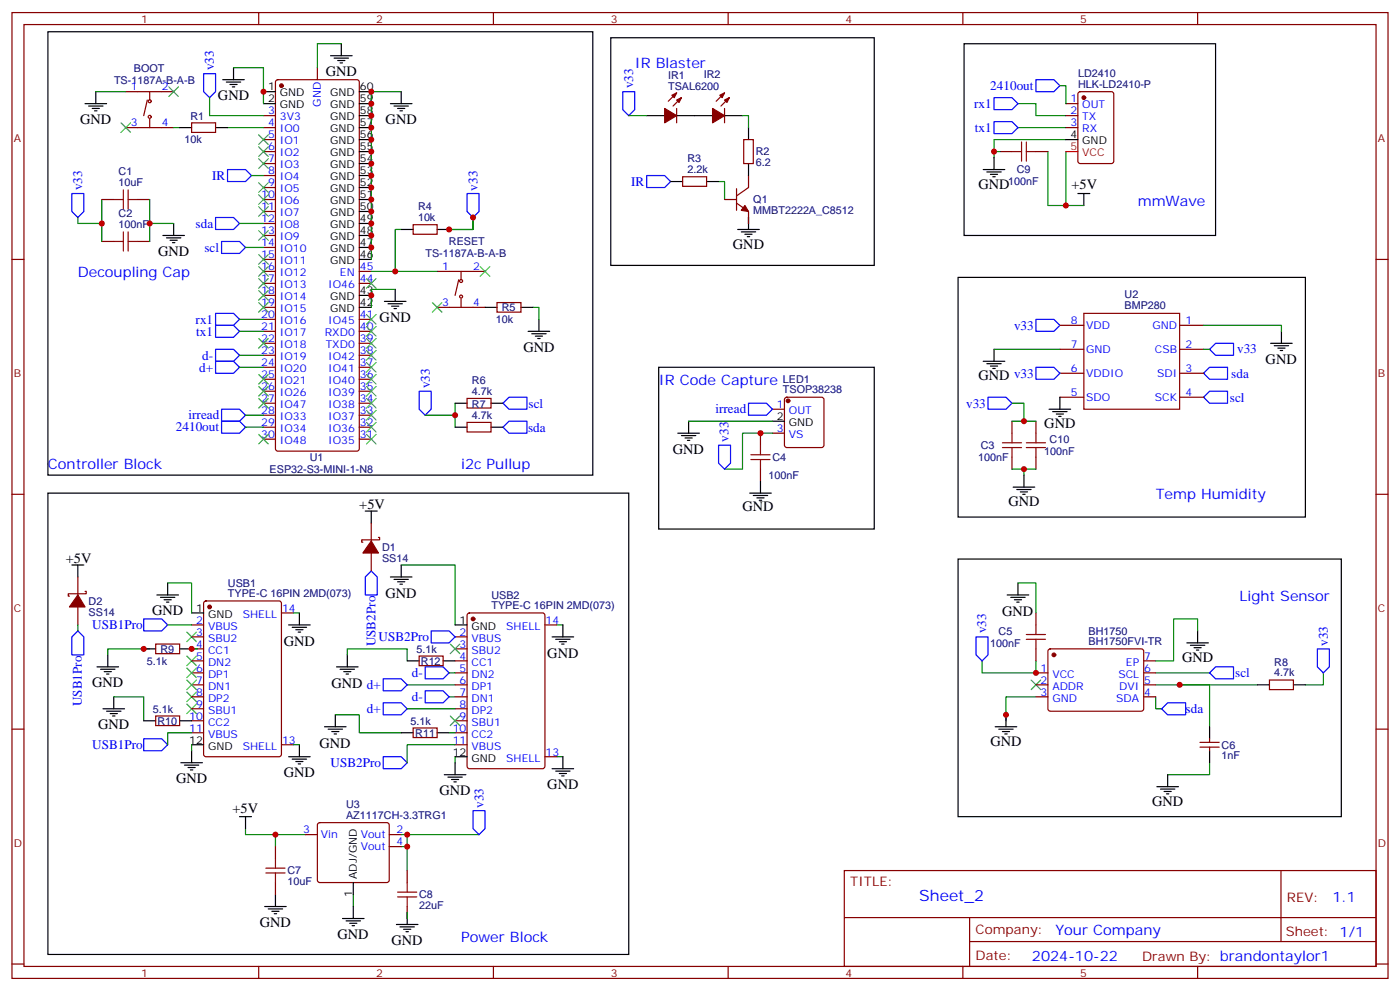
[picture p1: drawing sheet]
<svg xmlns="http://www.w3.org/2000/svg" width="412mm" height="292mm" viewBox="0 0 412 292" stroke-linecap="round" stroke-linejoin="round" font-family="sans-serif">
<g fill="none" stroke="#870000" stroke-width=".35">
<path d="M3.5 3.7h405.4v284.3h-405.4zM7.1 7.2h398.2v277.3h-398.2zM76.2 3.7v3.5M93.5 19.9v3.6M145.3 3.7v3.5M214.5 3.7v3.5M283.6 3.7v3.5M352.8 3.7v3.5M37 37.6h14.2M37 27h14.2M43.4 29.5l-1.1 4.5M44.1 27v2.5"/>
<path d="M44.1 35.1v2.5M56.4 36.2h7.1v2.8h-7.1zM77.6 34h3.5M77.6 37.6h3.5M81.4 23.7l.4-.2h23.3l.7 .4v108.2l-.2 .5-.5 .2h-23.3l-.5-.2-.2-.5v-107.9zM199.3 27.3l-2.5 2.5M199.3 31.9v4.3M200.7 28.8l-2.4 2.4M213.4 27.3l-2.4 2.5M213.4 31.9v4.3M214.8 28.8l-2.4 2.4M314 34h3.5"/>
<path d="M314 37.6h3.5M314 30.5h3.5M317.7 27.2l.5-.2h9.2l.6 .4 .1 20-.5 .7-9.4 .1-.6-.5-.1-20zM30 58.7h3.5M40.6 58.7h3.5M77.6 41.1h3.5M77.6 44.6h3.5M77.6 48.2h3.5M77.6 51.7h3.5M77.6 55.2h3.5M77.6 58.7h3.5M201.1 52h7v2.9h-7z"/>
<path d="M213.4 58.7h3.6M217 59.8l3.5 2.5v3.5M217 55.6v6.3M219.1 41.1h2.8v7.1h-2.8zM220.5 51.7v3.5l-3.5 2.5M294.6 44.6h3.5M305.2 44.6h3.5M3.5 76.4h3.6M30 71.1h3.5M40.6 71.1h3.5M77.6 76.4h3.5M77.6 62.3h3.5"/>
<path d="M77.6 65.8h3.5M77.6 69.3h3.5M77.6 72.8h3.5M77.6 79.9h3.5M105.8 79.9h3.6M121.7 66.1h7.1v2.9h-7.1zM128.8 79.9h14.1M135.8 79.9v2.5M405.3 76.4h3.6M77.6 83.4h3.5M77.6 87h3.5M77.6 90.5h3.5"/>
<path d="M77.6 94h3.5M77.6 97.5h3.5M105.8 83.4h3.6M105.8 94h3.6M105.8 97.5h3.6M128.8 90.5h14.1M135.1 82.4l-1 4.6M135.8 88v2.5M146.4 89.1h7.1v2.8h-7.1zM312.2 95.8h7.1M319.3 92.3h28.2v28.2h-28.2zM347.5 95.8h7"/>
<path d="M77.6 101.1h3.5M77.6 104.6h3.5M77.6 108.1h3.5M77.6 111.7h3.5M77.6 115.2h3.5M77.6 118.7h3.5M105.8 101.1h3.6M105.8 104.6h3.6M105.8 108.1h3.6M105.8 111.7h3.6M105.8 115.2h3.6M105.8 118.7h3.6"/>
<path d="M137.6 117.3h7v2.8h-7zM231.3 117.2l.5-.3h10.2l.5 .3 .2 .5v13.4l-.2 .5-.5 .2h-10.2l-.5-.3-.2-.4v-13.4zM312.2 102.8h7.1M312.2 109.9h7.1M312.2 116.9h7.1M347.5 102.8h7M347.5 109.9h7M347.5 116.9h7M77.6 122.2h3.5M77.6 125.8h3.5M77.6 129.3h3.5M105.8 122.2h3.6"/>
<path d="M105.8 125.8h3.6M105.8 129.3h3.6M137.6 124.4h7v2.8h-7zM224 127.5v3.6M224 138.1v3.5M227.5 120.5h3.6M227.5 127.5h3.6M298.1 124v3.5M298.1 134.6v3.5M305.2 124v3.5M305.2 134.6v3.5M3.5 145.5h3.6"/>
<path d="M109.4 154v5.3M111.5 158.2h.3v.7h-5.3v.7h.4M405.3 145.5h3.6M22.9 169.9v5.3M22.9 178.7v5.3M25 174.1h.4v.7h-5.3v.7h.4M60.2 177.1l.5-.2h21.5l.6 .4 .1 44.8-.5 .6-21.7 .1-.7-.5v-44.7zM109.4 162.8v5.3M45.9 189.6h7v2.8h-7zM56.4 198.1h3.6M56.4 194.6h3.6M56.4 184h3.6"/>
<path d="M56.4 187.5h3.6M56.4 191h3.6M82.9 180.4h3.5M123.5 193.1h7v2.9h-7zM134.1 198.1h3.5M134.1 194.6h3.5M134.1 187.5h3.5M134.1 191h3.5M137.8 180.7l.5-.3h21.5l.7 .5v44.7l-.4 .7h-21.8l-.7-.5v-44.6zM160.5 184h3.5M305.2 198.1h3.5M305.2 180.4v3.6"/>
<path d="M305.2 191v3.6M308.9 191.2l.5-.2 27.1 .1 .4 .6-.1 17.2-.6 .5-27.1-.1-.4-.6v-17zM336.9 198.1h3.5M336.9 194.6h3.5M3.5 214.7h3.6M45.9 210.8h7v2.8h-7zM56.4 201.6h3.6M56.4 205.1h3.6M56.4 208.7h3.6M56.4 212.2h3.6M56.4 215.7h3.6M82.9 219.3h3.5"/>
<path d="M121.7 214.3h7.1v2.8h-7.1zM134.1 201.6h3.5M134.1 205.1h3.5M134.1 208.7h3.5M134.1 212.2h3.5M134.1 215.7h3.5M134.1 219.3h3.5M305.2 201.6h3.5M305.2 205.1h3.5M336.9 201.6h3.5M336.9 205.1h3.5M353.5 220h5.6"/>
<path d="M353.5 218.5h5.6M356.3 217.5v1M356.3 220v1M373.9 200.2h7.1v2.8h-7.1zM405.3 214.7h3.6M160.5 222.8h3.5M81.1 249.2v3.6M81.1 259.8v3.5M90 245.7h3.5M93.7 242.4l.5-.2h19.7l.5 .2 .3 .5v16.2l-.3 .5-.5 .2h-19.7l-.5-.2-.2-.5v-16.2zM114.7 245.7h3.5M114.7 249.2h3.5"/>
<path d="M119.9 256.3v3.5M248.7 256.3h156.6v28.2h-156.6zM377.3 256.3v20.9M119.9 266.9v3.5M248.7 270.1h156.5M285.6 277.2h119.6M285.6 270.1v14.2M3.5 283.8h3.6M76.2 284.5v3.5M145.3 284.5v3.5M214.5 284.5v3.5M283.6 284.5v3.5"/>
<path d="M352.8 284.5v3.5M405.3 283.8h3.6"/>
<circle cx="44.1" cy="29.8" r=".44"/>
<circle cx="44.1" cy="34.4" r=".44"/>
<circle cx="135.8" cy="87.3" r=".44"/>
<circle cx="135.8" cy="82.7" r=".44"/>
</g>
<g fill="#870000" stroke="#870000" stroke-width=".35">
<path d="M209.9 31.9l3.5 2.1-3.5 2.2z"/>
<path d="M213.4 29.5l1.4-.7-.7 1.4z"/>
<path d="M212 28l1.4-.7-.7 1.5z"/>
<path d="M195.8 31.9l3.5 2.1-3.5 2.2z"/>
<path d="M199.3 29.5l1.4-.7-.7 1.4z"/>
<path d="M197.9 28l1.4-.7-.7 1.5z"/>
<path d="M219.4 60.5l1.1 1.8-2.1-.4z"/>
<path d="M22.9 175.2l2.1 3.5h-4.5z"/>
<path d="M109.4 159.3l2.1 3.5h-4.6z"/>
<circle cx="82.9" cy="25.2" r=".53"/>
<circle cx="319.3" cy="28.8" r=".53"/>
<circle cx="310.4" cy="192.8" r=".53"/>
<circle cx="61.7" cy="178.7" r=".53"/>
<circle cx="139.3" cy="182.2" r=".53"/>
<circle cx="232.1" cy="118" r=".53"/>
</g>
<g fill="none" stroke="#000" stroke-width=".35">
<path d="M14.1 9.3h160.5v130.6h-160.5zM68.8 19.9v3.6M97.4 16.4h6.3M98.4 17.1h4.3M99.5 17.8h2.1M100.2 18.5h.7M100.5 12.9v3.5M179.9 11.1h77.6v67h-77.6zM284 12.9h74.1v56.4h-74.1zM25 30.5h6.4M26.1 31.2h4.2M27.2 31.9h2.1"/>
<path d="M27.9 32.6h.7M28.2 27v3.5M52.9 37.6h3.5M63.5 37.6h3.5M65.6 23.5h6.4M66.7 24.2h4.2M67.7 24.9h2.1M68.4 25.6h.7M77.6 27h3.5M77.6 30.5h3.5M105.8 27h3.6M105.8 30.5h3.6"/>
<path d="M105.8 37.6h3.6M105.8 34h3.6M115 30.5h6.4M116.1 31.2h4.2M117.1 31.9h2.1M117.8 32.6h.7M118.2 27v3.5M190.5 34h5.3M199.3 34h10.6M213.4 34h5.3M220.5 37.6v3.5M105.8 58.7h3.6"/>
<path d="M105.8 55.2h3.6M105.8 51.7h3.6M105.8 48.2h3.6M105.8 44.6h3.6M105.8 41.1h3.6M197.6 53.4h3.5M208.1 53.4h3.6M220.5 48.2v3.5M289.6 49.9h6.4M290.7 50.6h4.2M291.7 51.3h2.2M292.5 52h.7"/>
<path d="M292.8 46.4v3.5M314 41.1h3.5M317.5 57h3.5M319.3 57v3.5M48 69.3h6.3M49 70h4.3M50.1 70.7h2.1M50.8 71.4h.7M51.2 65.8v3.5M105.8 76.4h3.6M105.8 72.8h3.6M105.8 69.3h3.6"/>
<path d="M105.8 65.8h3.6M105.8 62.3h3.6M118.2 67.6h3.5M128.8 67.6h3.5M217.3 67.6h6.4M218.4 68.3h4.2M219.4 69h2.1M220.1 69.7h.7M220.5 64v3.6M105.8 90.5h3.6M105.8 87h3.6M113.2 88.7h6.4"/>
<path d="M114.3 89.4h4.2M115.4 90.1h2.1M116.1 90.8h.7M116.4 85.2v3.5M142.9 90.5h3.5M153.5 90.5h3.5M155.6 97.5h6.3M156.6 98.2h4.3M157.7 99h2.1M158.4 99.7h.7M158.7 94v3.5M377.5 97.5v3.6"/>
<path d="M134.1 118.7h3.5M144.6 118.7h3.6M194 108.1h63.5v47.7h-63.5zM289.6 106.4h6.4M290.7 107.1h4.2M291.7 107.8h2.2M292.5 108.5h.7M292.8 102.8v3.6M312.2 116.9v3.6M374.3 101.1h6.3M375.4 101.8h4.2M376.4 102.5h2.1"/>
<path d="M377.1 103.2h.7M134.1 125.8h3.5M144.6 125.8h3.6M199.7 127.5h6.3M200.7 128.2h4.3M201.8 128.9h2.1M202.5 129.6h.7M202.8 124v3.5M227.5 124h3.6M301.6 139.9v3.5M309 120.5h6.4M310.1 121.2h4.2"/>
<path d="M311.1 121.9h2.2M311.9 122.6h.7M14.1 145.2h171.1v135.8h-171.1zM107.6 150.5h3.5M109.4 150.5v3.5M220.8 145.2h6.4M221.9 145.9h4.2M223 146.6h2.1M223.7 147.3h.7M224 141.6v3.6M298.4 143.4h6.4M299.5 144.1h4.2"/>
<path d="M300.6 144.8h2.1M301.3 145.5h.7M21.2 166.3h3.5M22.9 166.3v3.6M46.2 175.2h6.4M47.3 175.9h4.2M48.3 176.6h2.1M49 177.3h.7M49.4 171.6v3.6M115 169.9h6.4M116.1 170.6h4.2M117.1 171.3h2.1"/>
<path d="M117.8 172h.7M118.2 166.3v3.6M282.2 164.6h112.9v75.8h-112.9zM296.7 175.2h6.3M297.7 175.9h4.3M298.8 176.6h2.1M299.5 177.3h.7M299.9 171.6v3.6M28.6 196.3h6.3M29.6 197h4.3M30.7 197.7h2.1M31.4 198.4h.7"/>
<path d="M31.7 192.8v3.5M42.3 191h3.6M52.9 191h3.5M56.4 180.4h3.6M85 184h6.4M86.1 184.7h4.2M87.1 185.4h2.2M87.8 186.1h.7M88.2 180.4v3.6M99.1 196.3h6.4M100.2 197h4.2M101.2 197.7h2.2"/>
<path d="M102 198.4h.7M102.3 192.8v3.5M119.9 194.6h3.6M130.5 194.6h3.6M134.1 184h3.5M162.6 187.5h6.4M163.7 188.2h4.2M164.7 188.9h2.2M165.5 189.6h.7M165.8 184v3.5M349.6 189.3h6.4M350.7 190h4.2"/>
<path d="M351.7 190.7h2.1M352.4 191.4h.7M352.8 185.7v3.6M30.3 208.7h6.4M31.4 209.4h4.2M32.5 210.1h2.1M33.2 210.8h.7M33.5 205.1v3.6M42.3 212.2h3.6M52.9 212.2h3.5M56.4 219.3h3.6M88.2 219.3v3.5"/>
<path d="M95.6 214h6.4M96.7 214.7h4.2M97.7 215.4h2.1M98.4 216.1h.7M98.8 210.4v3.6M118.2 215.7h3.5M128.8 215.7h3.5M293.2 214h6.3M294.2 214.7h4.2M295.3 215.4h2.1M296 216.1h.7M296.3 210.4v3.6"/>
<path d="M356.3 214v3.5M370.4 201.6h3.5M381 201.6h3.5M53.3 224.5h6.3M54.3 225.2h4.3M55.4 226h2.1M56.1 226.7h.7M56.4 221v3.5M85 222.8h6.4M86.1 223.5h4.2M87.1 224.2h2.2M87.8 224.9h.7"/>
<path d="M130.9 228.1h6.3M131.9 228.8h4.3M133 229.5h2.1M133.7 230.2h.7M134.1 222.8h3.5M134.1 224.5v3.6M162.6 226.3h6.4M163.7 227h4.2M164.7 227.7h2.2M165.5 228.4h.7M165.8 222.8v3.5M340.8 231.6h6.3"/>
<path d="M341.8 232.3h4.3M342.9 233h2.1M343.6 233.7h.7M344 228.1v3.5M356.3 221v3.5M70.6 240.4h3.5M72.3 240.4v3.5M104.1 259.8v3.5M78 266.9h6.3M79 267.6h4.3M80.1 268.3h2.1M80.8 269h.7"/>
<path d="M81.1 263.3v3.6M100.9 270.4h6.3M102 271.1h4.2M103 271.8h2.1M103.7 272.5h.7M104.1 266.9v3.5M116.8 272.2h6.3M117.8 272.9h4.3M118.9 273.6h2.1M119.6 274.3h.7M119.9 268.6v3.6"/>
</g>
<g fill="none" stroke="#008700" stroke-width=".35">
<path d="M68.8 19.9h8.8v10.6M100.5 12.9h-7v7M28.2 27h8.8M51.2 37.6h1.7M61.7 28.8v5.2h15.9M67 37.6h10.6M118.2 27h-8.8v49.4M185.2 34h5.3M218.7 34h1.8v3.6M299.9 30.5h5.3v3.5h8.8M299.9 37.6h14.1M312.2 25.2h1.8v5.3"/>
<path d="M30 58.7v7.1h-7.1v-1.8M44.1 58.7v12.4M74.1 51.7h3.5M211.7 53.4h1.7v5.3M292.8 44.6h1.8M308.7 44.6v15.9h5.3v-15.9M314 41.1h-21.2v5.3M30 65.8v5.3M44.1 65.8h7.1M70.6 65.8h7M72.3 72.8h5.3M116.4 79.9h12.4"/>
<path d="M118.2 67.6h-1.8v12.3h-7M139.3 64v3.6h-7M220.5 64v1.8M314 60.5h5.3M70.6 94h7M70.6 97.5h7M116.4 85.2h-7v5.3M157 90.5h1.7v3.5M354.5 95.8h23v1.7M70.6 104.6h7M70.6 108.1h7M134.1 118.7v7.1"/>
<path d="M292.8 102.8h19.4M298.1 118.7h3.5v5.3M354.5 102.8h1.8M72.3 122.2h5.3M72.3 125.8h5.3M125.2 122.2h8.9M202.8 124h24.7M227.5 127.5h-8.8v10.6h-5.3M298.1 124h7.1M298.1 138.1h7.1M301.6 138.1v1.8M49.4 171.6h7v8.8"/>
<path d="M118.2 166.3h15.9v17.7M299.9 171.6h5.3v8.8M22.9 184v1.7M44.1 191h-12.4v1.8M49.4 184h7M56.4 191h1.8M86.4 180.4h1.8M102.3 192.8v-1.8h17.6v3.6M132.3 198.1h1.8M164 184h1.8M289.3 194.6v3.5h15.9v-3.5M340.4 198.1h15.9"/>
<path d="M352.8 185.7v-3.5h-7.1v12.4h-5.3M389.8 198.1v3.5h-5.3M33.5 205.1h8.8v7.1M56.4 215.7h-7v3.6M56.4 219.3v1.7M86.4 219.3h1.8M98.8 210.4h7v5.3h12.4M119.9 201.6h14.2M119.9 208.7h14.2M132.3 205.1h1.8M132.3 215.7h1.8M134.1 219.3h-14.2v5.2"/>
<path d="M305.2 205.1h-8.9v7.1M340.4 205.1v3.6h1.8M340.4 201.6h30M347.5 201.6h8.8v12.4M134.1 222.8v1.7M164 222.8h1.8M356.3 224.5v3.6h-12.3M72.3 243.9v1.8h17.7M81.1 245.7v3.5M118.2 249.2h1.7v7.1M118.2 245.7h22.9M119.9 245.7v3.5"/>
<path d="M104.1 263.3v3.6M119.9 268.6v1.8"/>
</g>
<g fill="none" stroke="#00f" stroke-width=".35">
<path d="M60 21.7h3.5v5.3l-1.8 1.8-1.7-1.8zM183.4 27h3.6v5.3l-1.8 1.7-1.8-1.7zM292.8 35.8h5.3l1.8 1.8-1.8 1.7h-5.3zM292.8 28.8h5.3l1.8 1.7-1.8 1.8h-5.3zM305.2 23.5h5.2l1.8 1.7-1.8 1.8h-5.2zM21.2 57h3.5v5.3l-1.8 1.7-1.7-1.7zM67 49.9h5.3l1.8 1.8-1.8 1.7h-5.3zM137.6 57h3.5v5.3l-1.8 1.7-1.7-1.7zM190.5 51.7h5.3l1.8 1.7-1.8 1.8h-5.3zM63.5 64h5.3l1.8 1.8-1.8 1.8h-5.3zM65.3 71.1h5.3l1.7 1.7-1.7 1.8h-5.3zM63.5 95.8h5.3l1.8 1.7-1.8 1.8h-5.3z"/>
<path d="M63.5 92.3h5.3l1.8 1.7-1.8 1.8h-5.3zM305.2 94h5.2l1.8 1.8-1.8 1.7h-5.2zM63.5 106.4h5.3l1.8 1.7-1.8 1.8h-5.3zM63.5 102.8h5.3l1.8 1.8-1.8 1.8h-5.3zM123.5 115.2h3.5v5.3l-1.8 1.7-1.7-1.7zM148.2 118.7l1.7-1.8h5.3v3.6h-5.3zM220.5 118.7h5.3l1.7 1.8-1.7 1.7h-5.3zM291 116.9h5.3l1.8 1.8-1.8 1.8h-5.3zM305.2 108.1h5.2l1.8 1.8-1.8 1.8h-5.2zM354.5 116.9l1.8-1.7h5.3v3.5h-5.3zM354.5 109.9l1.8-1.8h5.3v3.6h-5.3zM358.1 101.1h5.3v3.5h-5.3l-1.8-1.8z"/>
<path d="M65.3 124h5.3l1.7 1.8-1.7 1.7h-5.3zM65.3 120.5h5.3l1.7 1.7-1.7 1.8h-5.3zM148.2 125.8l1.7-1.8h5.3v3.5h-5.3zM211.7 131.1h3.5v5.2l-1.8 1.8-1.7-1.8zM109.4 168.1l1.7 1.8v5.3h-3.5v-5.3zM21.2 187.5l1.7-1.8 1.8 1.8v5.3h-3.5zM42.3 182.2h5.3l1.8 1.8-1.8 1.7h-5.3zM112.9 199.8h5.3l1.7 1.8-1.7 1.8h-5.3zM125.2 196.3h5.3l1.8 1.8-1.8 1.7h-5.3zM127 185.7h5.3l1.8 1.8-1.8 1.8h-5.3zM287.5 187.5h3.5v5.3l-1.7 1.8-1.8-1.8zM356.3 198.1l1.8-1.8h5.3v3.5h-5.3z"/>
<path d="M388.1 191h3.5v5.3l-1.8 1.8-1.7-1.8zM42.3 217.5h5.3l1.8 1.8-1.8 1.7h-5.3zM112.9 206.9h5.3l1.7 1.8-1.7 1.7h-5.3zM125.2 203.4h5.3l1.8 1.7-1.8 1.8h-5.3zM342.2 208.7l1.8-1.8h5.2v3.5h-5.2zM112.9 222.8h5.3l1.7 1.7-1.7 1.8h-5.3zM139.3 238.7h3.6v5.2l-1.8 1.8-1.8-1.8z"/>
</g>
<path d="M314 44.6h3.5" fill="none" stroke="#f00" stroke-width=".35"/>
<g fill="none" stroke="#3c3" stroke-width=".35">
<path d="M35.6 36.2l2.9 2.8M38.5 36.2l-2.9 2.8M49.7 25.6l2.9 2.8M52.6 25.6l-2.9 2.8M76.2 39.7l2.8 2.8M79 39.7l-2.8 2.8M76.2 43.2l2.8 2.8M76.2 46.7l2.8 2.9M76.2 53.8l2.8 2.8M76.2 57.3l2.8 2.8M79 43.2l-2.8 2.8M79 46.7l-2.8 2.9"/>
<path d="M79 53.8l-2.8 2.8M79 57.3l-2.8 2.8M76.2 60.9l2.8 2.8M76.2 67.9l2.8 2.8M76.2 75l2.8 2.8M76.2 78.5l2.8 2.8M79 60.9l-2.8 2.8M79 67.9l-2.8 2.8M79 75l-2.8 2.8M79 78.5l-2.8 2.8M141.5 78.5l2.8 2.8M144.3 78.5l-2.8 2.8"/>
<path d="M76.2 85.5l2.8 2.9M76.2 82l2.8 2.8M76.2 89.1l2.8 2.8M76.2 99.7l2.8 2.8M79 85.5l-2.8 2.9M79 82l-2.8 2.8M79 89.1l-2.8 2.8M79 99.7l-2.8 2.8M107.9 92.6l2.9 2.8M107.9 82l2.9 2.8M107.9 99.7l2.9 2.8M107.9 96.1l2.9 2.9"/>
<path d="M110.8 96.1l-2.9 2.9M110.8 92.6l-2.9 2.8M110.8 82l-2.9 2.8M110.8 99.7l-2.9 2.8M127.4 89.1l2.8 2.8M130.2 89.1l-2.8 2.8M76.2 117.3l2.8 2.8M76.2 110.2l2.8 2.9M76.2 113.8l2.8 2.8M79 117.3l-2.8 2.8M79 113.8l-2.8 2.8M79 110.2l-2.8 2.9"/>
<path d="M107.9 117.3l2.9 2.8M107.9 113.8l2.9 2.8M107.9 110.2l2.9 2.9M107.9 106.7l2.9 2.8M107.9 103.2l2.9 2.8M110.8 117.3l-2.9 2.8M110.8 113.8l-2.9 2.8M110.8 110.2l-2.9 2.9M110.8 106.7l-2.9 2.8M110.8 103.2l-2.9 2.8M76.2 127.9l2.8 2.8M79 127.9l-2.8 2.8"/>
<path d="M107.9 127.9l2.9 2.8M107.9 124.4l2.9 2.8M107.9 120.8l2.9 2.8M110.8 127.9l-2.9 2.8M110.8 124.4l-2.9 2.8M110.8 120.8l-2.9 2.8M55 193.1l2.9 2.9M55 186.1l2.9 2.8M55 196.7l2.9 2.8M57.9 193.1l-2.9 2.9M57.9 186.1l-2.9 2.8M57.9 196.7l-2.9 2.8"/>
<path d="M132.6 189.6l2.9 2.8M135.5 189.6l-2.9 2.8M55 207.3l2.9 2.8M55 203.7l2.9 2.9M55 200.2l2.9 2.8M57.9 207.3l-2.9 2.8M57.9 203.7l-2.9 2.9M57.9 200.2l-2.9 2.8M132.6 210.8l2.9 2.8M135.5 210.8l-2.9 2.8M303.7 200.2l2.9 2.8M306.6 200.2l-2.9 2.8"/>
</g>
<g fill="none" stroke="#a10000" stroke-width=".35">
<path d="M33.5 58.7h2.8M36.3 55.9v5.7M37.7 58.7h2.9M37.7 55.9v5.7M298.1 44.6h2.8M300.9 41.8v5.6M302.3 44.6h2.9M302.3 41.8v5.6M33.5 71.1h2.8M36.3 68.3v5.6M37.7 68.3v5.6M37.7 71.1h2.9"/>
<path d="M221.2 133.9h5.6M221.2 135.3h5.6M224 131.1v2.8M224 135.3v2.8M295.3 130.4h5.6M295.3 131.8h5.6M298.1 127.5v2.9M298.1 131.8v2.8M302.3 130.4h5.7M302.3 131.8h5.7M305.2 127.5v2.9M305.2 131.8v2.8"/>
<path d="M302.3 188.2h5.7M302.3 186.8h5.7M305.2 184v2.8M305.2 188.2v2.8M78.3 257h5.7M78.3 255.6h5.7M81.1 252.8v2.8M81.1 257v2.8M119.9 259.8v2.8M117.1 264.1h5.7M117.1 262.6h5.7M119.9 264.1v2.8"/>
</g>
<g fill="#c00">
<circle cx="109.4" cy="72.8" r=".88"/>
<circle cx="109.4" cy="69.3" r=".88"/>
<circle cx="109.4" cy="65.8" r=".88"/>
<circle cx="109.4" cy="62.3" r=".88"/>
<circle cx="109.4" cy="58.7" r=".88"/>
<circle cx="109.4" cy="55.2" r=".88"/>
<circle cx="109.4" cy="51.7" r=".88"/>
<circle cx="109.4" cy="48.2" r=".88"/>
<circle cx="109.4" cy="44.6" r=".88"/>
<circle cx="109.4" cy="41.1" r=".88"/>
<circle cx="109.4" cy="37.6" r=".88"/>
<circle cx="109.4" cy="34" r=".88"/>
<circle cx="109.4" cy="30.5" r=".88"/>
<circle cx="109.4" cy="27" r=".88"/>
<circle cx="77.6" cy="27" r=".88"/>
<circle cx="109.4" cy="87" r=".88"/>
<circle cx="347.5" cy="201.6" r=".88"/>
<circle cx="296.3" cy="210.4" r=".88"/>
<circle cx="119.9" cy="249.2" r=".88"/>
<circle cx="81.1" cy="245.7" r=".88"/>
<circle cx="305.2" cy="198.1" r=".88"/>
<circle cx="134.1" cy="122.2" r=".88"/>
<circle cx="116.4" cy="79.9" r=".88"/>
<circle cx="292.8" cy="44.6" r=".88"/>
<circle cx="139.3" cy="64" r=".88"/>
<circle cx="314" cy="60.5" r=".88"/>
<circle cx="119.9" cy="245.7" r=".88"/>
<circle cx="30" cy="65.8" r=".88"/>
<circle cx="44.1" cy="65.8" r=".88"/>
<circle cx="132.3" cy="67.6" r=".88"/>
<circle cx="56.4" cy="191" r=".88"/>
<circle cx="42.3" cy="191" r=".88"/>
<circle cx="224" cy="127.5" r=".88"/>
<circle cx="301.6" cy="138.1" r=".88"/>
<circle cx="301.6" cy="124" r=".88"/>
</g>
<path d="M282.2 81.7h102.3v70.5h-102.3z" fill="none" stroke="#000" stroke-width=".35"/>
<text font-size="4.6" fill="#00f" x="270.8" y="265.3">Sheet_2</text>
<g font-size="4.2">
<text x="96" y="22.5">GND</text>
<text x="64.2" y="29.5">GND</text>
<text x="23.6" y="36.6">GND</text>
<text x="113.6" y="36.6">GND</text>
<text x="288.2" y="55.6">GND</text>
<text x="315.6" y="55.7">+5V</text>
<text x="46.6" y="75.4">GND</text>
<text x="215.9" y="73.2">GND</text>
<text x="111.8" y="94.8">GND</text>
<text x="154.2" y="103.6">GND</text>
<text x="372.8" y="107.2">GND</text>
<text x="288.2" y="112">GND v33</text>
<text x="307.6" y="126.1">GND</text>
<text x="198.2" y="133.7">GND</text>
<text x="105.8" y="149.8">+5V</text>
<text x="297" y="149">GND</text>
<text x="218.7" y="150.5">GND</text>
<text x="19.4" y="165.6">+5V</text>
<text x="113.5" y="176">GND</text>
<text x="44.8" y="181.2">GND</text>
<text x="295.2" y="181.3">GND</text>
<text x="83.6" y="190.1">GND</text>
<text x="161.2" y="193.6">GND</text>
<text x="348.2" y="194.9">GND</text>
<text x="27.2" y="202.3">GND</text>
<text x="97.7" y="202.5">GND d+</text>
<text x="28.9" y="214.7">GND</text>
<text x="94.1" y="220.1">GND</text>
<text x="291.7" y="219.6">GND</text>
<text x="51.9" y="230.6">GND</text>
<text x="83.6" y="228.9">GND</text>
<text x="161.2" y="232.4">GND</text>
<text x="68.5" y="239.4">+5V</text>
<text x="129.5" y="234.2">GND</text>
<text x="339.4" y="237.2">GND</text>
<text x="76.5" y="273.1">GND</text>
<text x="99.4" y="276.6">GND</text>
<text x="115.3" y="278.3">GND</text>
</g>
<g font-size="4.2" fill="#00f">
<text x="187" y="19.9">IR Blaster</text>
<text x="335.1" y="60.5">mmWave</text>
<text x="22.9" y="81.7">Decoupling Cap</text>
<text x="194" y="113.4">IR Code Capture</text>
<text x="14.1" y="138.1">Controller Block</text>
<text x="135.8" y="138.1">i2c Pullup</text>
<text x="340.4" y="146.9">Temp Humidity</text>
<text x="365.1" y="176.9">Light Sensor</text>
<text x="392.5" y="265.6">1.1</text>
<text x="310.9" y="275.1">Your Company</text>
<text x="135.8" y="277.5">Power Block</text>
<text x="304" y="282.9">2024-10-22</text>
</g>
<g font-size="3.9" fill="#00f">
<text x="63" y="20.7" transform="rotate(-90 63 20.7)">v33</text>
<text x="186.5" y="26" transform="rotate(-90 186.5 26)">v33</text>
<text x="291.7" y="26.4">2410out</text>
<text x="286.9" y="31.8">rx1</text>
<text x="287.1" y="38.8">tx1</text>
<text x="62.5" y="52.8">IR</text>
<text x="24.2" y="56" transform="rotate(-90 24.2 56)">v33</text>
<text x="140.7" y="56.1" transform="rotate(-90 140.7 56.1)">v33</text>
<text x="186" y="54.7">IR</text>
<text x="57.6" y="67.1">sda</text>
<text x="60.3" y="74.1">scl</text>
<text x="57.6" y="95.3">rx1</text>
<text x="57.8" y="98.8">tx1</text>
<text x="298.7" y="97.1">v33</text>
<text x="59.6" y="105.9">d-</text>
<text x="364.4" y="104">v33</text>
<text x="58.7" y="109.4">d+</text>
<text x="362.7" y="111.2">sda</text>
<text x="126.6" y="114.4" transform="rotate(-90 126.6 114.4)">v33</text>
<text x="362.3" y="118.2">scl</text>
<text x="55.6" y="123.5">irread</text>
<text x="155.7" y="120">scl</text>
<text x="210.8" y="121.7">irread</text>
<text x="284.6" y="120">v33</text>
<text x="51.8" y="127">2410out</text>
<text x="155.6" y="127.1">sda</text>
<text x="214.6" y="130" transform="rotate(-90 214.6 130)">v33</text>
<text x="27.2" y="185.2">USB1Pro</text>
<text x="110.6" y="190.3" transform="rotate(-90 110.6 190.3)">USB2Pro</text>
<text x="111.5" y="188.7">USB2Pro</text>
<text x="290.5" y="186.4" transform="rotate(-90 290.5 186.4)">v33</text>
<text x="391.2" y="190.2" transform="rotate(-90 391.2 190.2)">v33</text>
<text x="121.3" y="199.3">d-</text>
<text x="363.9" y="199.4">scl</text>
<text x="24.1" y="207.9" transform="rotate(-90 24.1 207.9)">USB1Pro</text>
<text x="108.1" y="209.9">d+</text>
<text x="121.3" y="206.4">d-</text>
<text x="349.3" y="210">sda</text>
<text x="27.2" y="220.5">USB1Pro</text>
<text x="97.4" y="225.8">USB2Pro</text>
<text x="142.5" y="237.8" transform="rotate(-90 142.5 237.8)">v33</text>
</g>
<g font-size="3.9" fill="#800">
<text x="250.5" y="260.9">TITLE:</text>
<text x="379.1" y="265.6">REV:</text>
<text x="287.4" y="275.1">Company:</text>
<text x="378.7" y="275.7">Sheet: 1/1</text>
<text x="287.4" y="282.8">Date:</text>
<text x="336.4" y="282.8">Drawn By: brandontaylor1</text>
</g>
<g font-size="3.2" fill="#800">
<text x="41.6" y="6.7">1</text>
<text x="110.8" y="6.7">2</text>
<text x="179.9" y="6.7">3</text>
<text x="249.1" y="6.7">4</text>
<text x="318.2" y="6.7">5</text>
<text x="4.1" y="41.8">A</text>
<text x="405.9" y="41.8">A</text>
<text x="4.1" y="110.9">B</text>
<text x="405.9" y="110.9">B</text>
<text x="4.1" y="180.1">C</text>
<text x="405.9" y="180.1">C</text>
<text x="4.1" y="249.2">D</text>
<text x="405.9" y="249.2">D</text>
<text x="41.6" y="287.5">1</text>
<text x="110.8" y="287.5">2</text>
<text x="179.9" y="287.5">3</text>
<text x="249.1" y="287.5">4</text>
<text x="318.2" y="287.5">5</text>
</g>
<g font-size="3.2" fill="#000080">
<text x="39.4" y="21.1">BOOT</text>
<text x="196.8" y="23.2">IR1</text>
<text x="207.3" y="22.8">IR2</text>
<text x="317.6" y="22.6">LD2410</text>
<text x="33.6" y="24.6">TS-1187A-B-A-B</text>
<text x="196.8" y="26.4">TSAL6200</text>
<text x="317.6" y="25.8">HLK-LD2410-P</text>
<text x="56.1" y="35.2">R1</text>
<text x="54.3" y="42.2">10k</text>
<text x="202.5" y="47.8">R3</text>
<text x="222.6" y="45.8">R2</text>
<text x="34.9" y="51.6">C1</text>
<text x="202.5" y="51">2.2k</text>
<text x="222.6" y="48.9">6.2</text>
<text x="299.5" y="51.1">C9</text>
<text x="34.9" y="54.9">10uF</text>
<text x="221.9" y="59.9">Q1</text>
<text x="297" y="54.6">100nF</text>
<text x="34.9" y="64">C2</text>
<text x="123.1" y="65.1">10k</text>
<text x="123.1" y="61.9">R4</text>
<text x="221.9" y="63.1">MMBT2222A_C8512</text>
<text x="34.9" y="67.2">100nF</text>
<text x="132.3" y="72">RESET</text>
<text x="125.3" y="75.7">TS-1187A-B-A-B</text>
<text x="331.3" y="87.9">U2</text>
<text x="146" y="95.2">10k</text>
<text x="147.8" y="91.6">R5</text>
<text x="331.3" y="91.1">BMP280</text>
<text x="139" y="113.1">R6</text>
<text x="230.6" y="112.8">LED1</text>
<text x="139" y="116.2">4.7k</text>
<text x="230.6" y="115.8">TSOP38238</text>
<text x="139" y="123.3">4.7k</text>
<text x="139" y="120.2">R7</text>
<text x="309.2" y="130.4">C10</text>
<text x="91.2" y="135.8">U1</text>
<text x="227.5" y="135.8">C4</text>
<text x="288.1" y="135.7">100nF</text>
<text x="288.9" y="132.2">C3</text>
<text x="307.5" y="134">100nF</text>
<text x="79.4" y="139.2">ESP32-S3-MINI-1-N8</text>
<text x="226.4" y="141">100nF</text>
<text x="112.5" y="165.4">SS14</text>
<text x="112.5" y="162.2">D1</text>
<text x="67.1" y="172.7">USB1</text>
<text x="26.1" y="178.1">D2</text>
<text x="67.1" y="175.9">TYPE-C 16PIN 2MD(073)</text>
<text x="144.8" y="179.4">TYPE-C 16PIN 2MD(073)</text>
<text x="144.8" y="176.2">USB2</text>
<text x="26.1" y="181.2">SS14</text>
<text x="291.7" y="190.4">100nF</text>
<text x="294.2" y="186.9">C5</text>
<text x="320.7" y="190">BH1750FVI-TR</text>
<text x="320.7" y="186.8">BH1750</text>
<text x="43.3" y="195.7">5.1k</text>
<text x="47.3" y="192.2">R9</text>
<text x="122.7" y="192.2">5.1k</text>
<text x="124" y="195.7">R12</text>
<text x="375.4" y="196">R8</text>
<text x="375.4" y="199.1">4.7k</text>
<text x="45" y="209.8">5.1k</text>
<text x="46.4" y="213.3">R10</text>
<text x="120.9" y="213.3">5.1k</text>
<text x="122.3" y="216.9">R11</text>
<text x="359.8" y="220.4">C6</text>
<text x="359.8" y="223.6">1nF</text>
<text x="102" y="237.9">U3</text>
<text x="102" y="241.1">AZ1117CH-3.3TRG1</text>
<text x="84.7" y="257.4">C7</text>
<text x="84.7" y="260.7">10uF</text>
<text x="123.5" y="267.7">22uF</text>
<text x="123.5" y="264.5">C8</text>
</g>
<g font-size="3.2" fill="#00f">
<text x="38.6" y="26.6">1</text>
<text x="47.6" y="26.6">2</text>
<text x="78.9" y="33.7">3</text>
<text x="82.4" y="35.5">3V3</text>
<text x="94.5" y="31.4" transform="rotate(-90 94.5 31.4)">GND</text>
<text x="315.3" y="30.2">1</text>
<text x="315.3" y="33.7">2</text>
<text x="318.8" y="31.9">OUT</text>
<text x="318.8" y="35.5">TX</text>
<text x="38.6" y="37.2">3</text>
<text x="47.6" y="37.2">4</text>
<text x="78.9" y="37.2">4</text>
<text x="78.9" y="40.7">5</text>
<text x="82.4" y="39">IO0</text>
<text x="315.3" y="37.2">3</text>
<text x="318.8" y="39">RX</text>
<text x="78.9" y="44.3">6</text>
<text x="78.9" y="47.8">7</text>
<text x="82.4" y="42.5">IO1</text>
<text x="82.4" y="46">IO2</text>
<text x="78.9" y="51.3">8</text>
<text x="82.4" y="49.6">IO3</text>
<text x="82.4" y="53.1">IO4</text>
<text x="76.9" y="58.4">10</text>
<text x="78.9" y="54.9">9</text>
<text x="82.4" y="56.6">IO5</text>
<text x="76.9" y="61.9">11</text>
<text x="76.9" y="65.4">12</text>
<text x="82.4" y="60.1">IO6</text>
<text x="82.4" y="63.7">IO7</text>
<text x="76.9" y="69">13</text>
<text x="82.4" y="67.2">IO8</text>
<text x="82.4" y="70.7">IO9</text>
<text x="76.9" y="72.5">14</text>
<text x="76.9" y="76">15</text>
<text x="82.4" y="74.3">IO10</text>
<text x="82.4" y="77.8">IO11</text>
<text x="76.9" y="79.6">16</text>
<text x="76.9" y="83.1">17</text>
<text x="82.4" y="81.3">IO12</text>
<text x="100.1" y="81.3">EN</text>
<text x="106" y="83.1">44</text>
<text x="106" y="79.6">45</text>
<text x="130.3" y="79.6">1</text>
<text x="139.3" y="79.6">2</text>
<text x="76.9" y="86.6">18</text>
<text x="82.4" y="84.8">IO13</text>
<text x="82.4" y="88.4">IO14</text>
<text x="96.7" y="84.8">IO46</text>
<text x="76.9" y="90.1">19</text>
<text x="76.9" y="93.7">20</text>
<text x="82.4" y="91.9">IO15</text>
<text x="82.4" y="95.4">IO16</text>
<text x="96.7" y="95.4">IO45</text>
<text x="106" y="93.7">41</text>
<text x="130.3" y="90.1">3</text>
<text x="139.3" y="90.1">4</text>
<text x="315.5" y="95.4">8</text>
<text x="349.2" y="95.4">1</text>
<text x="76.9" y="97.2">21</text>
<text x="76.9" y="100.7">22</text>
<text x="82.4" y="99">IO17</text>
<text x="95.7" y="99">RXD0</text>
<text x="106" y="100.7">39</text>
<text x="106" y="97.2">40</text>
<text x="320" y="96.8">VDD</text>
<text x="339.5" y="96.8">GND</text>
<text x="76.9" y="104.2">23</text>
<text x="76.9" y="107.8">24</text>
<text x="82.4" y="102.5">IO18</text>
<text x="82.4" y="106">IO19</text>
<text x="95.9" y="102.5">TXD0</text>
<text x="96.7" y="106">IO42</text>
<text x="106" y="107.8">37</text>
<text x="106" y="104.2">38</text>
<text x="315.5" y="102.5">7</text>
<text x="320" y="103.9">GND</text>
<text x="340.2" y="103.9">CSB</text>
<text x="349.2" y="102.5">2</text>
<text x="76.9" y="111.3">25</text>
<text x="82.4" y="109.5">IO20</text>
<text x="82.4" y="113.1">IO21</text>
<text x="96.7" y="113.1">IO40</text>
<text x="96.7" y="109.5">IO41</text>
<text x="106" y="111.3">36</text>
<text x="315.5" y="109.5">6</text>
<text x="320" y="110.9">VDDIO</text>
<text x="340.8" y="110.9">SDI</text>
<text x="349.2" y="109.5">3</text>
<text x="76.9" y="114.8">26</text>
<text x="76.9" y="118.4">27</text>
<text x="82.4" y="116.6">IO26</text>
<text x="96.7" y="116.6">IO39</text>
<text x="106" y="118.4">34</text>
<text x="106" y="114.8">35</text>
<text x="315.5" y="116.6">5</text>
<text x="320" y="118">SDO</text>
<text x="340.2" y="118">SCK</text>
<text x="349.2" y="116.6">4</text>
<text x="76.9" y="121.9">28</text>
<text x="76.9" y="125.4">29</text>
<text x="82.4" y="120.1">IO47</text>
<text x="82.4" y="123.6">IO33</text>
<text x="96.7" y="123.6">IO37</text>
<text x="96.7" y="120.1">IO38</text>
<text x="106" y="125.4">32</text>
<text x="106" y="121.9">33</text>
<text x="228.9" y="120.1">1</text>
<text x="232.4" y="121.9">OUT</text>
<text x="76.9" y="128.9">30</text>
<text x="82.4" y="127.2">IO34</text>
<text x="82.4" y="130.7">IO48</text>
<text x="96.7" y="130.7">IO35</text>
<text x="96.7" y="127.2">IO36</text>
<text x="106" y="128.9">31</text>
<text x="228.9" y="127.2">3</text>
<text x="232.4" y="128.9">VS</text>
<text x="57.8" y="183.6">2</text>
<text x="61.3" y="185.4">VBUS</text>
<text x="71.5" y="181.9">SHELL</text>
<text x="83.1" y="180.1">14</text>
<text x="149.1" y="185.4">SHELL</text>
<text x="160.7" y="183.6">14</text>
<text x="57.8" y="187.1">3</text>
<text x="57.8" y="190.7">4</text>
<text x="61.3" y="188.9">SBU2</text>
<text x="135.4" y="187.1">2</text>
<text x="135.4" y="190.7">3</text>
<text x="138.9" y="188.9">VBUS</text>
<text x="57.8" y="194.2">5</text>
<text x="57.8" y="197.7">6</text>
<text x="61.3" y="192.4">CC1</text>
<text x="61.3" y="196">DN2</text>
<text x="135.4" y="194.2">4</text>
<text x="135.4" y="197.7">5</text>
<text x="138.9" y="192.4">SBU2</text>
<text x="138.9" y="196">CC1</text>
<text x="306.5" y="197.7">1</text>
<text x="331.7" y="196">EP</text>
<text x="337.1" y="197.7">6</text>
<text x="337.1" y="194.2">7</text>
<text x="57.8" y="201.3">7</text>
<text x="61.3" y="199.5">DP1</text>
<text x="61.3" y="203">DN1</text>
<text x="135.4" y="201.3">6</text>
<text x="138.9" y="199.5">DN2</text>
<text x="138.9" y="203">DP1</text>
<text x="306.5" y="201.3">2</text>
<text x="310" y="199.5">VCC</text>
<text x="310" y="203">ADDR</text>
<text x="329.4" y="199.5">SCL</text>
<text x="329.6" y="203">DVI</text>
<text x="337.1" y="201.3">5</text>
<text x="57.8" y="204.8">8</text>
<text x="57.8" y="208.3">9</text>
<text x="61.3" y="206.6">DP2</text>
<text x="135.4" y="204.8">7</text>
<text x="135.4" y="208.3">8</text>
<text x="138.9" y="206.6">DN1</text>
<text x="306.5" y="204.8">3</text>
<text x="310" y="206.6">GND</text>
<text x="328.8" y="206.6">SDA</text>
<text x="337.1" y="204.8">4</text>
<text x="55.8" y="211.8">10</text>
<text x="55.8" y="215.4">11</text>
<text x="61.3" y="210.1">SBU1</text>
<text x="61.3" y="213.6">CC2</text>
<text x="133.4" y="215.4">10</text>
<text x="135.4" y="211.8">9</text>
<text x="138.9" y="210.1">DP2</text>
<text x="138.9" y="213.6">SBU1</text>
<text x="61.3" y="217.1">VBUS</text>
<text x="71.5" y="220.7">SHELL</text>
<text x="83.1" y="218.9">13</text>
<text x="133.4" y="218.9">11</text>
<text x="138.9" y="217.1">CC2</text>
<text x="138.9" y="220.7">VBUS</text>
<text x="149.1" y="224.2">SHELL</text>
<text x="160.7" y="222.4">13</text>
<text x="89.4" y="245.4">3</text>
<text x="116.8" y="245.4">2</text>
<text x="94.5" y="246.8">Vin</text>
<text x="106.2" y="246.8">Vout</text>
<text x="106.2" y="250.3">Vout</text>
<text x="116.8" y="248.9">4</text>
</g>
<g font-size="3.2">
<text x="78.9" y="26.6">1</text>
<text x="82.4" y="28.4">GND</text>
<text x="97.2" y="28.4">GND</text>
<text x="106" y="26.6">60</text>
<text x="78.9" y="30.2">2</text>
<text x="82.4" y="31.9">GND</text>
<text x="97.2" y="35.5">GND</text>
<text x="97.2" y="31.9">GND</text>
<text x="106" y="33.7">58</text>
<text x="106" y="30.2">59</text>
<text x="97.2" y="39">GND</text>
<text x="106" y="40.7">56</text>
<text x="106" y="37.2">57</text>
<text x="315.3" y="40.7">4</text>
<text x="97.2" y="46">GND</text>
<text x="97.2" y="42.5">GND</text>
<text x="106" y="47.8">54</text>
<text x="106" y="44.3">55</text>
<text x="318.8" y="42.5">GND</text>
<text x="97.2" y="53.1">GND</text>
<text x="97.2" y="49.6">GND</text>
<text x="106" y="51.3">53</text>
<text x="97.2" y="56.6">GND</text>
<text x="106" y="58.4">51</text>
<text x="106" y="54.9">52</text>
<text x="97.2" y="63.7">GND</text>
<text x="97.2" y="60.1">GND</text>
<text x="106" y="65.4">49</text>
<text x="106" y="61.9">50</text>
<text x="97.2" y="70.7">GND</text>
<text x="97.2" y="67.2">GND</text>
<text x="106" y="69">48</text>
<text x="97.2" y="77.8">GND</text>
<text x="97.2" y="74.3">GND</text>
<text x="106" y="76">46</text>
<text x="106" y="72.5">47</text>
<text x="97.2" y="88.4">GND</text>
<text x="106" y="86.6">43</text>
<text x="97.2" y="91.9">GND</text>
<text x="106" y="90.1">42</text>
<text x="228.9" y="123.6">2</text>
<text x="232.4" y="125.4">GND</text>
<text x="57.8" y="180.1">1</text>
<text x="61.3" y="181.9">GND</text>
<text x="135.4" y="183.6">1</text>
<text x="138.9" y="185.4">GND</text>
<text x="55.8" y="218.9">12</text>
<text x="61.3" y="220.7">GND</text>
<text x="133.4" y="222.4">12</text>
<text x="138.9" y="224.2">GND</text>
<text x="103.7" y="264" transform="rotate(-90 103.7 264)">1</text>
<text x="105.1" y="258.8" transform="rotate(-90 105.1 258.8)">ADJ/GND</text>
</g>
<g font-size="3.2" fill="#f00">
<text x="315.3" y="44.3">5</text>
<text x="318.8" y="46">VCC</text>
</g>
</svg>
